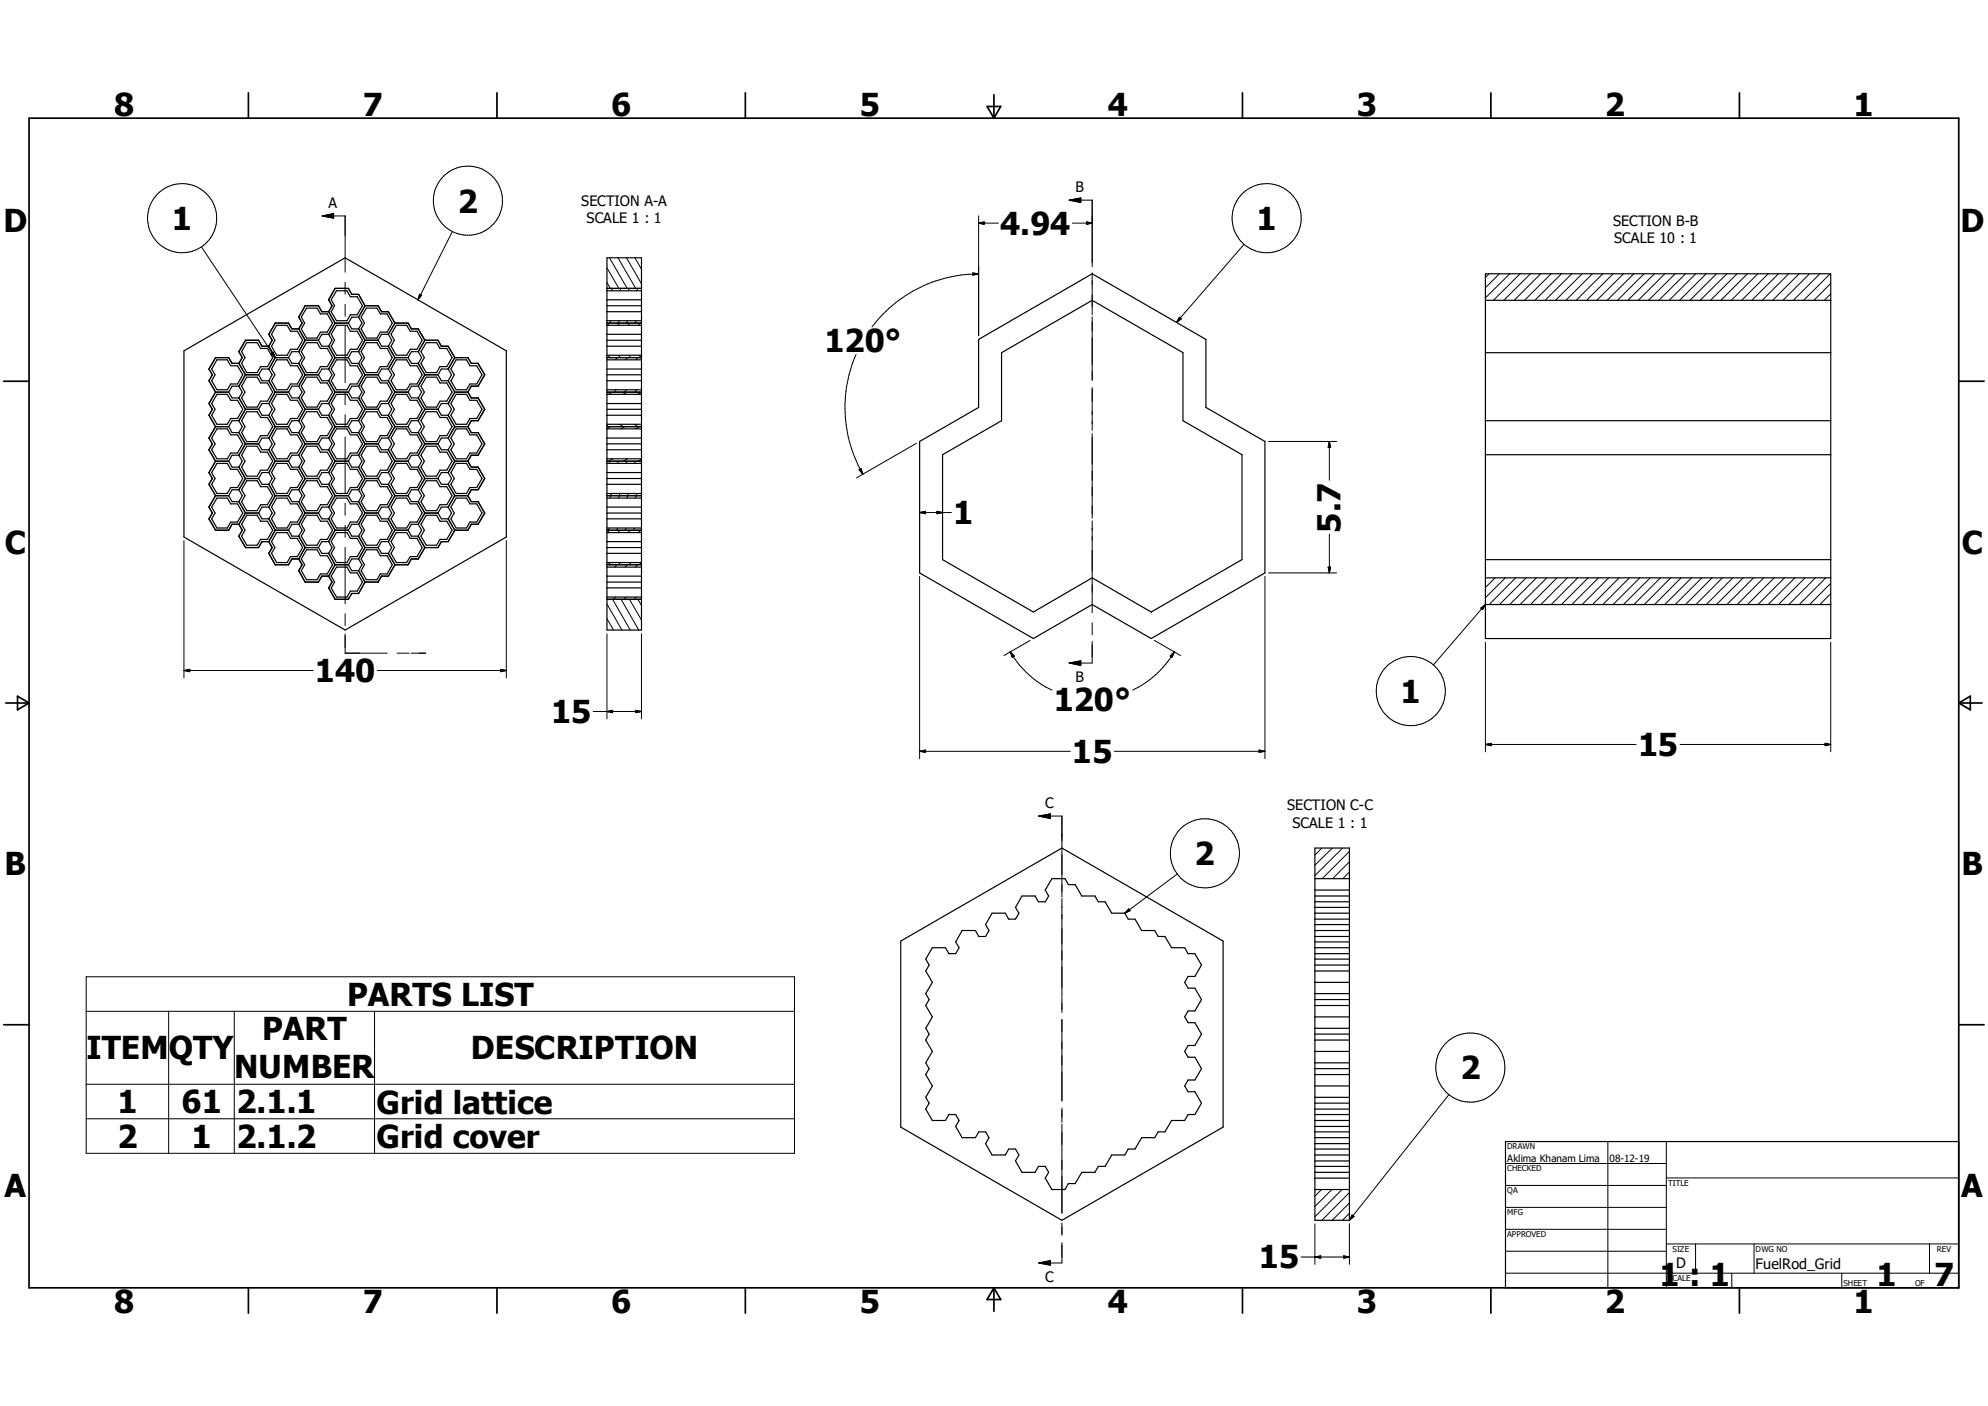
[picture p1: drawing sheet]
<svg xmlns="http://www.w3.org/2000/svg" width="297mm" height="210mm" viewBox="0 0 297 210" stroke-linecap="round" stroke-linejoin="round" font-family="sans-serif">
<g fill="none" stroke="#000" stroke-width=".15">
<path d="M30.1 36.9l11 16.5M48.1 32.3h3.5v8.4M48.1 32.3l1.7-.4v.7zM67.6 34.6l-5.2 10.2M91.1 38.5l2.6 4.6M92.3 38.5l2.7 4.6M93.6 38.5l2.2 3.9M94.8 38.5l1 1.7M146.2 32.2v17.9M146.2 33.3h3M146.2 33.3l.8-.2v.4zM159.7 29.9h3.5v10"/>
<path d="M159.7 29.9l1.8-.3v.7zM160.2 33.3h3M162.3 33.1l.9 .2-.9 .2zM185.9 36.5l-10.1 11.7M40.5 52.8l.3-.2 .3 .8zM51.6 42.2v1.7M51.6 45.5v1.7M51.6 48.7v8.5M51.6 58.7v1.8M62.7 43.9l.3 .2-.6 .7zM90.7 48.3l.3 .3M90.7 42.2l.5 .9"/>
<path d="M90.7 40l1.8 3.1M90.7 53.4h.1M90.8 58.6l.6 .3M90.8 53.1l.4 .3M91.3 47.9l-.2 .4M91.5 43.1l-.2 .3M92.1 58.2l-.4 .4M92.2 48.3l.3 .3M92.3 53.4l-.4 .3M92.4 53.1l.3 .3M92.5 47.9l-.2 .4M92.8 43.1l-.2 .3"/>
<path d="M92.9 58.6l.7 .3M93.6 58.2l-.3 .4M93.7 48.3l.4 .3M93.8 53.4l-.4 .3M93.8 47.9l-.2 .4M93.9 53.1l.4 .3M94 43.1l-.1 .3M95 47.9l-.2 .4M95.1 58.6l.6 .3M95.1 58.2l-.3 .4M95.3 48.3l.3 .3M95.3 43.1l-.2 .3"/>
<path d="M95.3 53.4l-.3 .3M95.5 53.1l.3 .3M127.9 53a20 20 0 0 0 1 17.8M145.3 40.8l.9 .1-.9 .2zM146.2 40.9a20.1 20.1 0 0 0-15.9 7.9M163.2 40.7v6.3M163.2 47.3v9.5M163.2 57.9v6.4M176.2 47.4l.3 .2-.7 .6zM222.5 40.9l-.6 .5M224 40.9l-2.1 2.1M225.6 40.9l-3.7 3.6"/>
<path d="M227.1 40.9l-4 4M228.7 40.9l-4 4M230.2 40.9l-4 4M231.7 40.9l-3.9 4M233.3 40.9l-4 4M234.8 40.9l-4 4M236.4 40.9l-4 4M237.9 40.9l-4 4M239.5 40.9l-4 4M241 40.9l-4 4M242.6 40.9l-4 4M244.1 40.9l-4 4"/>
<path d="M245.6 40.9l-3.9 4M247.2 40.9l-4 4M248.7 40.9l-3.9 4M250.3 40.9l-4 4M251.8 40.9l-4 4M253.3 40.9l-3.9 4M254.9 40.9l-4 4M256.4 40.9l-3.9 4M258 40.9l-4 4M259.5 40.9l-3.9 4M261.1 40.9l-4 4M262.6 40.9l-3.9 4"/>
<path d="M264.2 40.9l-4 4M265.7 40.9l-4 4M267.2 40.9l-3.9 4M268.8 40.9l-4 4M270.3 40.9l-3.9 4M271.9 40.9l-4 4M273.4 40.9l-3.9 4M273.5 43.9l-1 1M273.5 42.3l-2.5 2.6M51.6 62v1.8M51.6 65.3v8.4M51.6 75.2v1.8"/>
<path d="M51.6 78.5v1.8M90.7 63.6l.3 .1M90.7 79.2l.3 .4M91 78.9l-.1 .3M91.2 63.7l-.5 .3M91.2 73.7l.2 .3M91.3 74l-.2 .4M91.6 68.5l-.6 .4 .2 .3M92.2 68.9l.2 .3M92.3 79.2l.3 .4M92.3 78.9l-.2 .3M92.5 73.7l.2 .3"/>
<path d="M92.6 74l-.2 .4M92.6 63.4l.5 .3M93.3 63.7l-.5 .4M93.5 68.9l.2 .3M93.6 78.9l-.2 .3M93.7 73.7l.2 .3M93.8 68.5l-.7 .4M93.8 79.2l.3 .4M93.8 74l-.2 .4M94.7 68.9l.2 .3M94.7 63.4l.6 .3M94.8 78.9l-.2 .3"/>
<path d="M95 73.7l.2 .3M95.1 74l-.2 .4M95.3 79.2l.4 .4M95.5 63.7l-.6 .4M95.8 68.6l-.5 .3M128.3 70.2l.4-.2 .2 .8zM136.9 66.2l-8.9 5.2M137.4 76.6l.9-.2v.3zM137.4 76.6h4.7M140 76.4l.8 .2-.8 .1zM163.2 64.8v12.6M163.2 77.8v13.7"/>
<path d="M189.5 65.9h10.2M198.6 65.9v5.8M198.6 79.8v5.8M198.6 65.9l.2 .9h-.4zM27.5 80.8v20.4M51.6 81.8v8.4M51.6 91.7v1.8M51.6 94.7v2.9h6.2M59.3 97.6h1.8M61.4 97.6h2.2M74.8 100l.8 .2-.8 .1zM75.6 80.8v20.4"/>
<path d="M90.7 92.4l.9 1.7M90.7 90.2l2.2 3.9M90.7 94.7v12.7M90.9 84l.3 .4M91.5 89.5l2.7 4.6M92 89.2l-.4 .3M92.2 84.4l-.4 .3M92.4 84l.4 .4M92.8 89.5l2.6 4.6M93.6 89.2l-.4 .3M93.7 84.4l-.3 .3M94 84l.3 .4"/>
<path d="M94 89.5l1.8 3.1M95.1 89.2l-.4 .3M95.3 84.4l-.4 .3M95.3 89.5l.5 .9M95.5 84l.3 .3M95.8 94.7v12.7M137.4 86.1v27.2M150.9 97.4a14.3 14.3 0 0 0 6.3 5.7M150.9 97.4l.6 .6-.3 .2zM153.9 95.7l-3.9 2.2M159.7 99l1.8-.3v.7zM163.2 93v1.8"/>
<path d="M163.2 95.8v3.2h-3.5M172.5 95.7l3.9 2.2M175.4 97.4a14.3 14.3 0 0 1-6.2 5.7M175.4 97.4l-.3 .8-.3-.2zM189 86.1v27.2M189.5 85.6h10.2M198.4 84.7h.4l-.2 .9zM221.2 90.8l.7-.5-.4 .8zM221.9 95.9v16.4M221.9 90.3l-7.7 9M223.4 86.3l-1.5 1.5M224.9 86.3l-3 3"/>
<path d="M226.4 86.3l-3.9 4M228 86.3l-4 4M229.5 86.3l-3.9 4M231.1 86.3l-4 4M232.6 86.3l-3.9 4M234.2 86.3l-4 4M235.7 86.3l-3.9 4M237.3 86.3l-4 4M238.8 86.3l-4 4M240.3 86.3l-3.9 4M241.9 86.3l-4 4M243.4 86.3l-3.9 4"/>
<path d="M245 86.3l-4 4M246.5 86.3l-3.9 4M248.1 86.3l-4 4M249.6 86.3l-4 4M251.2 86.3l-4 4M252.7 86.3l-4 4M254.3 86.3l-4 4M255.8 86.3l-4 4M257.3 86.3l-3.9 4M258.9 86.3l-4 4M260.4 86.3l-4 4M262 86.3l-4 4"/>
<path d="M263.5 86.3l-4 4M265.1 86.3l-4 4M266.6 86.3l-4 4M268.2 86.3l-4 4M269.7 86.3l-4 4M271.2 86.3l-3.9 4M272.8 86.3l-4 4M273.5 90.2l-.1 .1M273.5 88.7l-1.6 1.6M273.5 87.1l-3.1 3.2M273.5 95.9v16.4M27.5 100.2h19.3"/>
<path d="M27.5 100.2l.8-.2v.3zM56.4 100.2h19.2M88.6 106.3h7.2M90.7 106.3l.8-.2v.4zM95 106.1l.8 .2-.8 .2zM137.4 112.2h22.5M137.4 112.2l.9-.2v.4zM166.5 112.2h22.5M188.1 112l.9 .2-.9 .2zM221.9 111.2h22.5M221.9 111.2l.9-.2v.4zM251 111.2h22.5"/>
<path d="M272.7 111l.8 .2-.8 .2zM155.2 121.9h3.5v12.1M155.2 121.9l1.7-.3v.7zM158.7 134.2v14.6M168.6 135.8l.2 .2-.7 .4zM175.9 130.5l-7.8 5.9M197.5 126.7l-1.1 1M199 126.7l-2.6 2.5M200.6 126.7l-4.2 4.1M201.6 130.3l-1 .9M201.6 128.7l-2.5 2.5M201.6 127.2l-4.1 4"/>
<path d="M12.9 145.9h105.8v26.4h-105.8zM12.9 151.1h105.8M25.2 151.1v21.2M35 151.1v21.2M56 151.1v21.2M158.7 149v2.2M158.7 152.3v12.2M12.9 162h105.8M12.9 167.1h105.8M158.7 165.5v2.1M158.7 167.9v4.4M158.7 172.4v8.8"/>
<path d="M197.4 177.7l-1 1M199 177.7l-2.6 2.5M200.5 177.7l-4.1 4M201.6 179.7l-2.6 2.6M201.6 178.1l-4.1 4.2M216.5 163.5l-14.9 18.8M224.9 173.8h24.1M224.9 177.1h24.1M240.2 170.5v21.9M249 176h43.6M249 170.5v21.9M155.2 188.7l1.7-.4v.7z"/>
<path d="M158.7 182.7v1.8M158.7 185.6v3.1h-3.5M194.4 187.8h7.2M196.4 187.8l.9-.2v.3zM196.4 182.8v6.1M200.7 187.6l.9 .2-.9 .1zM201.6 181.2l-1 1.1M201.6 182.8v6.1M202 181.5l.3 .2-.7 .6zM224.9 180.3h24.1M224.9 183.6h24.1M224.9 186.9h24.1"/>
<path d="M224.9 190.2h67.7M249 185.8h43.6M253.3 185.8v4.4M258.7 190.2v2.2M262.1 185.8v4.4M275.2 190.2v2.2M288.3 185.8v4.4"/>
<circle cx="27.2" cy="32.6" r="5.2"/>
<circle cx="69.9" cy="30" r="5.2"/>
<circle cx="189.2" cy="32.6" r="5.2"/>
<circle cx="210.8" cy="103.2" r="5.2"/>
<circle cx="180" cy="127.5" r="5.2"/>
<circle cx="219.7" cy="159.5" r="5.2"/>
</g>
<g fill="none" stroke="#000" stroke-width=".18">
<path d="M90.7 38.5h5.1v55.6h-5.1zM27.5 52.4l24.1-13.9 24 13.9v27.8l-24 13.9-24.1-13.9zM32.2 58.6h2M32.2 58.6l-1 1.7 .5 .8-.5 .9 1 1.7M32.4 58.9h1.6l.5 .9h1l.8 1.3-.8 1.4h-1l-.5 .9h-1.6l-.8-1.4 .5-.9-.5-.8zM32.4 53.7h1.6l.5 .9h1l.8 1.4-.8 1.4h-1l-.5 .8h-1.6l-.8-1.3 .5-.9-.5-.9zM34.2 58.6l.5 .8h1M35.7 59.4l1 1.7M35.7 54.3l1 1.7M35.7 54.3h-1l-.5-.9h-2l-1 1.7 .5 .9-.5 .9 1 1.7M35.7 57.7h-1l-.5 .9M35.7 57.7l.5 .9-.5 .8"/>
<path d="M36.7 56l-1 1.7M36.7 56h1.9M36.9 56.3h1.5l.5 .9h1.1l.7 1.4-.7 1.3h-1.1l-.5 .9h-1.5l-.8-1.4 .5-.8-.5-.9zM36.9 51.2h1.5l.5 .8h1.1l.7 1.4-.7 1.4h-1.1l-.5 .9h-1.5l-.8-1.4 .5-.9-.5-.9zM38.6 56l.5 .9h1.1M40.2 56.9l.9 1.7M40.2 51.7l.9 1.7M40.2 51.7h-1.1l-.5-.9h-1.9l-1 1.7 .5 .9-.5 .9M40.2 55.1h-1.1l-.5 .9M40.2 55.1l.5 .9-.5 .9M41.1 58.6h2M41.1 53.4h2"/>
<path d="M41.1 58.6l-.9 1.7M41.1 53.4l-.9 1.7M41.3 58.9h1.6l.5 .9h1l.8 1.3-.8 1.4h-1l-.5 .9h-1.6l-.7-1.4 .5-.9-.5-.8zM41.3 53.7h1.6l.5 .9h1l.8 1.4-.8 1.4h-1l-.5 .8h-1.6l-.7-1.3 .5-.9-.5-.9zM41.3 48.6h1.6l.5 .9h1l.8 1.3-.8 1.4h-1l-.5 .9h-1.6l-.7-1.4 .5-.9-.5-.9zM43.1 58.6l.5 .8h1M43.1 53.4l.5 .9h1M44.6 57.7h-1l-.5 .9M44.6 59.4l1 1.7M44.6 54.3l1 1.7M44.6 49.1l1 1.7M44.6 49.1h-1l-.5-.8h-2l-.9 1.6 .5 .9-.5 .9"/>
<path d="M44.6 52.5h-1l-.5 .9M44.6 57.7l.5 .9-.5 .8M44.6 52.5l.5 .9-.5 .9M45.6 56h2M45.6 50.8h2M45.6 56l-1 1.7M45.6 50.8l-1 1.7M45.8 56.3h1.6l.5 .9h1l.8 1.4-.8 1.3h-1l-.5 .9h-1.6l-.8-1.4 .5-.8-.5-.9zM45.8 51.2h1.6l.5 .8h1l.8 1.4-.8 1.4h-1l-.5 .9h-1.6l-.8-1.4 .5-.9-.5-.9zM45.8 46h1.6l.5 .9h1l.8 1.4-.8 1.3h-1l-.5 .9h-1.6l-.8-1.4 .5-.8-.5-.9zM47.6 56l.5 .9h1M47.6 50.8l.5 .9h1"/>
<path d="M49.1 55.1h-1l-.5 .9M49.1 56.9l1 1.7M49.1 51.7l1 1.7M49.1 46.6l1 1.7M49.1 46.6h-1l-.5-.9h-2l-1 1.7 .5 .9-.5 .8M49.1 49.9h-1l-.5 .9M49.1 55.1l.5 .9-.5 .9M49.1 49.9l.5 .9-.5 .9M50.1 58.6h1.9M50.1 53.4h1.9M50.1 48.3h1.9M50.1 58.6l-1 1.7"/>
<path d="M50.1 53.4l-1 1.7M50.1 48.3l-1 1.6M50.3 58.9h1.5l.6 .9h1l.8 1.3-.8 1.4h-1l-.6 .9h-1.5l-.8-1.4 .5-.9-.5-.8zM50.3 53.7h1.5l.6 .9h1l.8 1.4-.8 1.4h-1l-.6 .8h-1.5l-.8-1.3 .5-.9-.5-.9zM50.3 48.6h1.5l.6 .9h1l.8 1.3-.8 1.4h-1l-.6 .9h-1.5l-.8-1.4 .5-.9-.5-.9zM50.3 43.4h1.5l.6 .9h1l.8 1.4-.8 1.3h-1l-.6 .9h-1.5l-.8-1.3 .5-.9-.5-.9zM52 58.6l.6 .8h1M52 53.4l.6 .9h1M52 48.3l.6 .8h1M53.6 57.7h-1l-.6 .9M53.6 52.5h-1l-.6 .9M53.6 59.4l.9 1.7"/>
<path d="M53.6 54.3l.9 1.7M53.6 49.1l.9 1.7M53.6 47.4h-1l-.6 .9M53.6 57.7l.5 .9-.5 .8M53.6 52.5l.5 .9-.5 .9M53.6 47.4l.5 .9-.5 .8M54.5 56h2M54.5 50.8h2M54.5 45.7h2l.5 .9h1l1 1.7M54.5 56l-.9 1.7M54.5 50.8l-.9 1.7M54.5 45.7l-.9 1.7"/>
<path d="M54.5 45.7l-.9-1.7h-1l-.6-.9h-1.9l-1 1.7 .5 .9-.5 .9M54.7 56.3h1.6l.5 .9h1l.8 1.4-.8 1.3h-1l-.5 .9h-1.6l-.7-1.4 .5-.8-.5-.9zM54.7 51.2h1.6l.5 .8h1l.8 1.4-.8 1.4h-1l-.5 .9h-1.6l-.7-1.4 .5-.9-.5-.9zM54.7 46h1.6l.5 .9h1l.8 1.4-.8 1.3h-1l-.5 .9h-1.6l-.7-1.4 .5-.8-.5-.9zM56.5 56l.5 .9h1M56.5 50.8l.5 .9h1M58 55.1h-1l-.5 .9M58 49.9h-1l-.5 .9M58 56.9l1 1.7M58 51.7l1 1.7M58 55.1l.5 .9-.5 .9M58 49.9l.5 .9-.5 .9"/>
<path d="M59 58.6h2M59 53.4h2M59 48.3h2l.5 .8h1l1 1.7M59 58.6l-1 1.7M59 53.4l-1 1.7M59 48.3l-1 1.6M59.2 58.9h1.6l.5 .9h1l.8 1.3-.8 1.4h-1l-.5 .9h-1.6l-.8-1.4 .5-.9-.5-.8zM59.2 53.7h1.6l.5 .9h1l.8 1.4-.8 1.4h-1l-.5 .8h-1.6l-.8-1.3 .5-.9-.5-.9zM59.2 48.6h1.6l.5 .9h1l.8 1.3-.8 1.4h-1l-.5 .9h-1.6l-.8-1.4 .5-.9-.5-.9zM61 58.6l.5 .8h1M61 53.4l.5 .9h1M62.5 57.7h-1l-.5 .9"/>
<path d="M62.5 52.5h-1l-.5 .9M62.5 59.4l1 1.7M62.5 54.3l1 1.7M62.5 57.7l.5 .9-.5 .8M62.5 52.5l.5 .9-.5 .9M63.5 56h1.9M63.5 50.8h1.9l.5 .9h1.1l.9 1.7M63.5 56l-1 1.7M63.5 50.8l-1 1.7M63.7 56.3h1.5l.5 .9h1.1l.7 1.4-.7 1.3h-1.1l-.5 .9h-1.5l-.8-1.4 .5-.8-.5-.9zM63.7 51.2h1.5l.5 .8h1.1l.7 1.4-.7 1.4h-1.1l-.5 .9h-1.5l-.8-1.4 .5-.9-.5-.9zM65.4 56l.5 .9h1.1"/>
<path d="M67 55.1h-1.1l-.5 .9M67 56.9l.9 1.7M67 55.1l.5 .9-.5 .9M67.9 58.6h2M67.9 53.4h2l.5 .9h1l1 1.7-1 1.7h-1l-.5 .9M67.9 58.6l-.9 1.7M67.9 53.4l-.9 1.7M68.1 58.9h1.6l.5 .9h1l.8 1.3-.8 1.4h-1l-.5 .9h-1.6l-.7-1.4 .5-.9-.5-.8zM68.1 53.7h1.6l.5 .9h1l.8 1.4-.8 1.4h-1l-.5 .8h-1.6l-.7-1.3 .5-.9-.5-.9zM69.9 58.6l.5 .8h1l1 1.7-1 1.7h-1l-.5 .9M90.7 58.9h5.1M90.7 58.6h5.1"/>
<path d="M90.7 58.2h5.1M90.7 53.7h5.1M90.7 53.4h5.1M90.7 56.9h5.1M90.7 56h5.1M90.7 51.7h5.1M90.7 50.8h5.1M90.7 55.1h5.1M90.7 53.1h5.1M90.7 48.6h5.1M90.7 48.3h5.1M90.7 46.6h5.1"/>
<path d="M90.7 45.7h5.1M90.7 49.9h5.1M90.7 47.9h5.1M90.7 43.4h5.1M90.7 43.1h5.1M90.7 44.8h5.1M146.2 50.7l17-9.8 17 9.8v10.2l8.8 5v19.7l-17 9.8-8.8-5.1-8.8 5.1-17-9.8v-19.7l8.8-5zM149.6 52.7l13.6-7.8 13.5 7.8v10.1l8.9 5.1v15.7l-13.6 7.8-8.8-5.1-8.8 5.1-13.6-7.8v-15.7l8.8-5.1zM221.9 40.9h51.6v54.5h-51.6zM221.9 44.9h51.6M221.9 52.7h51.6M32.2 74h2"/>
<path d="M32.2 74l-1 1.7 .5 .9-.5 .9 1 1.7h2l.5-.9h1M32.2 68.9h2M32.2 68.9l-1 1.7 .5 .9-.5 .8 1 1.7M32.2 63.7h2M32.2 63.7l-1 1.7 .5 .9-.5 .9 1 1.7M32.4 74.4h1.6l.5 .9h1l.8 1.3-.8 1.4h-1l-.5 .9h-1.6l-.8-1.4 .5-.9-.5-.9zM32.4 69.2h1.6l.5 .9h1l.8 1.4-.8 1.3h-1l-.5 .9h-1.6l-.8-1.4 .5-.8-.5-.9zM32.4 64.1h1.6l.5 .8h1l.8 1.4-.8 1.4h-1l-.5 .8h-1.6l-.8-1.3 .5-.9-.5-.9zM34.2 74l.5 .9h1M34.2 68.9l.5 .9h1M34.2 63.7l.5 .9h1M35.7 74.9l1 1.7"/>
<path d="M35.7 69.8l1 1.7M35.7 73.2h-1l-.5 .8M35.7 64.6l1 1.7M35.7 68h-1l-.5 .9M35.7 62.8h-1l-.5 .9M35.7 78.3l.5 .9-.5 .9 1 1.7h1.9l.5-.9h1.1M35.7 73.2l.5 .8-.5 .9M35.7 68l.5 .9-.5 .9M35.7 62.8l.5 .9-.5 .9M36.7 76.6l-1 1.7M36.7 71.5l-1 1.7M36.7 66.3l-1 1.7"/>
<path d="M36.7 61.1l-1 1.7M36.7 76.6h1.9M36.7 71.5h1.9M36.7 66.3h1.9M36.7 61.1h1.9M36.9 77h1.5l.5 .9h1.1l.7 1.3-.7 1.4h-1.1l-.5 .8h-1.5l-.8-1.3 .5-.9-.5-.9zM36.9 71.8h1.5l.5 .9h1.1l.7 1.3-.7 1.4h-1.1l-.5 .9h-1.5l-.8-1.4 .5-.9-.5-.8zM36.9 66.7h1.5l.5 .8h1.1l.7 1.4-.7 1.3h-1.1l-.5 .9h-1.5l-.8-1.3 .5-.9-.5-.9zM36.9 61.5h1.5l.5 .9h1.1l.7 1.3-.7 1.4h-1.1l-.5 .9h-1.5l-.8-1.4 .5-.9-.5-.9zM38.6 76.6l.5 .9h1.1M38.6 71.5l.5 .8h1.1M38.6 66.3l.5 .9h1.1"/>
<path d="M38.6 61.1l.5 .9h1.1M40.2 77.5l.9 1.7M40.2 72.3l.9 1.7M40.2 75.7h-1.1l-.5 .9M40.2 67.2l.9 1.7M40.2 70.6h-1.1l-.5 .9M40.2 62l.9 1.7M40.2 65.4h-1.1l-.5 .9M40.2 60.3h-1.1l-.5 .8M40.2 75.7l.5 .9-.5 .9M40.2 70.6l.5 .9-.5 .8M40.2 65.4l.5 .9-.5 .9"/>
<path d="M40.2 60.3l.5 .8-.5 .9M41.1 74h2M41.1 79.2h2M41.1 68.9h2M41.1 63.7h2M41.1 79.2l-.9 1.7M41.1 74l-.9 1.7M41.1 68.9l-.9 1.7M41.1 63.7l-.9 1.7M41.3 74.4h1.6l.5 .9h1l.8 1.3-.8 1.4h-1l-.5 .9h-1.6l-.7-1.4 .5-.9-.5-.9zM41.3 69.2h1.6l.5 .9h1l.8 1.4-.8 1.3h-1l-.5 .9h-1.6l-.7-1.4 .5-.8-.5-.9zM41.3 64.1h1.6l.5 .8h1l.8 1.4-.8 1.4h-1l-.5 .8h-1.6l-.7-1.3 .5-.9-.5-.9z"/>
<path d="M41.3 79.6h1.6l.5 .8h1l.8 1.4-.8 1.3h-1l-.5 .9h-1.6l-.7-1.3 .5-.9-.5-.9zM43.1 74l.5 .9h1M43.1 68.9l.5 .9h1M43.1 63.7l.5 .9h1M43.1 79.2l.5 .9h1M44.6 78.3h-1l-.5 .9M44.6 73.2h-1l-.5 .8M44.6 68h-1l-.5 .9M44.6 62.8h-1l-.5 .9M44.6 74.9l1 1.7M44.6 69.8l1 1.7M44.6 64.6l1 1.7"/>
<path d="M44.6 78.3l.5 .9-.5 .9M44.6 73.2l.5 .8-.5 .9M44.6 68l.5 .9-.5 .9M44.6 62.8l.5 .9-.5 .9M45.6 76.6h2M45.6 71.5h2M45.6 66.3h2M45.6 61.1h2M45.6 76.6l-1 1.7M45.6 71.5l-1 1.7M45.6 66.3l-1 1.7M45.6 61.1l-1 1.7"/>
<path d="M45.8 77h1.6l.5 .9h1l.8 1.3-.8 1.4h-1l-.5 .8h-1.6l-.8-1.3 .5-.9-.5-.9zM45.8 71.8h1.6l.5 .9h1l.8 1.3-.8 1.4h-1l-.5 .9h-1.6l-.8-1.4 .5-.9-.5-.8zM45.8 66.7h1.6l.5 .8h1l.8 1.4-.8 1.3h-1l-.5 .9h-1.6l-.8-1.3 .5-.9-.5-.9zM45.8 61.5h1.6l.5 .9h1l.8 1.3-.8 1.4h-1l-.5 .9h-1.6l-.8-1.4 .5-.9-.5-.9zM47.6 76.6l.5 .9h1M47.6 71.5l.5 .8h1M47.6 66.3l.5 .9h1M47.6 61.1l.5 .9h1M49.1 75.7h-1l-.5 .9M49.1 70.6h-1l-.5 .9M49.1 65.4h-1l-.5 .9M49.1 60.3h-1l-.5 .8"/>
<path d="M49.1 77.5l1 1.7M49.1 72.3l1 1.7M49.1 67.2l1 1.7M49.1 62l1 1.7M49.1 75.7l.5 .9-.5 .9M49.1 70.6l.5 .9-.5 .8M49.1 65.4l.5 .9-.5 .9M49.1 60.3l.5 .8-.5 .9M50.1 74h1.9M50.1 79.2h1.9M50.1 68.9h1.9M50.1 63.7h1.9"/>
<path d="M50.1 79.2l-1 1.7M50.1 74l-1 1.7M50.1 68.9l-1 1.7M50.1 63.7l-1 1.7M50.3 74.4h1.5l.6 .9h1l.8 1.3-.8 1.4h-1l-.6 .9h-1.5l-.8-1.4 .5-.9-.5-.9zM50.3 69.2h1.5l.6 .9h1l.8 1.4-.8 1.3h-1l-.6 .9h-1.5l-.8-1.4 .5-.8-.5-.9zM50.3 64.1h1.5l.6 .8h1l.8 1.4-.8 1.4h-1l-.6 .8h-1.5l-.8-1.3 .5-.9-.5-.9zM50.3 79.6h1.5l.6 .8h1l.8 1.4-.8 1.3h-1l-.6 .9h-1.5l-.8-1.3 .5-.9-.5-.9zM52 74l.6 .9h1M52 68.9l.6 .9h1M52 63.7l.6 .9h1M52 79.2l.6 .9h1"/>
<path d="M53.6 78.3h-1l-.6 .9M53.6 73.2h-1l-.6 .8M53.6 68h-1l-.6 .9M53.6 62.8h-1l-.6 .9M53.6 74.9l.9 1.7M53.6 69.8l.9 1.7M53.6 64.6l.9 1.7M53.6 78.3l.5 .9-.5 .9M53.6 73.2l.5 .8-.5 .9M53.6 68l.5 .9-.5 .9M53.6 62.8l.5 .9-.5 .9M54.5 76.6h2"/>
<path d="M54.5 71.5h2M54.5 66.3h2M54.5 61.1h2M54.5 76.6l-.9 1.7M54.5 71.5l-.9 1.7M54.5 66.3l-.9 1.7M54.5 61.1l-.9 1.7M54.7 77h1.6l.5 .9h1l.8 1.3-.8 1.4h-1l-.5 .8h-1.6l-.7-1.3 .5-.9-.5-.9zM54.7 71.8h1.6l.5 .9h1l.8 1.3-.8 1.4h-1l-.5 .9h-1.6l-.7-1.4 .5-.9-.5-.8zM54.7 66.7h1.6l.5 .8h1l.8 1.4-.8 1.3h-1l-.5 .9h-1.6l-.7-1.3 .5-.9-.5-.9zM54.7 61.5h1.6l.5 .9h1l.8 1.3-.8 1.4h-1l-.5 .9h-1.6l-.7-1.4 .5-.9-.5-.9zM56.5 76.6l.5 .9h1"/>
<path d="M56.5 71.5l.5 .8h1M56.5 66.3l.5 .9h1M56.5 61.1l.5 .9h1M58 75.7h-1l-.5 .9M58 70.6h-1l-.5 .9M58 65.4h-1l-.5 .9M58 60.3h-1l-.5 .8M58 77.5l1 1.7M58 72.3l1 1.7M58 67.2l1 1.7M58 75.7l.5 .9-.5 .9M58 62l1 1.7"/>
<path d="M58 70.6l.5 .9-.5 .8M58 65.4l.5 .9-.5 .9M58 60.3l.5 .8-.5 .9M59 74h2M59 79.2h2M59 68.9h2M59 63.7h2M59 79.2l-1 1.7M59 74l-1 1.7M59 68.9l-1 1.7M59 63.7l-1 1.7M59.2 74.4h1.6l.5 .9h1l.8 1.3-.8 1.4h-1l-.5 .9h-1.6l-.8-1.4 .5-.9-.5-.9z"/>
<path d="M59.2 69.2h1.6l.5 .9h1l.8 1.4-.8 1.3h-1l-.5 .9h-1.6l-.8-1.4 .5-.8-.5-.9zM59.2 64.1h1.6l.5 .8h1l.8 1.4-.8 1.4h-1l-.5 .8h-1.6l-.8-1.3 .5-.9-.5-.9zM59.2 79.6h1.6l.5 .8h1l.8 1.4-.8 1.3h-1l-.5 .9h-1.6l-.8-1.3 .5-.9-.5-.9zM61 74l.5 .9h1M61 68.9l.5 .9h1M61 63.7l.5 .9h1M61 79.2l.5 .9h1M62.5 78.3h-1l-.5 .9M62.5 73.2h-1l-.5 .8M62.5 68h-1l-.5 .9M62.5 62.8h-1l-.5 .9M62.5 74.9l1 1.7"/>
<path d="M62.5 69.8l1 1.7M62.5 64.6l1 1.7M62.5 78.3l.5 .9-.5 .9M62.5 73.2l.5 .8-.5 .9M62.5 68l.5 .9-.5 .9M62.5 62.8l.5 .9-.5 .9M63.5 76.6h1.9M63.5 71.5h1.9M63.5 66.3h1.9M63.5 61.1h1.9M63.5 76.6l-1 1.7M63.5 71.5l-1 1.7"/>
<path d="M63.5 66.3l-1 1.7M63.5 61.1l-1 1.7M63.7 77h1.5l.5 .9h1.1l.7 1.3-.7 1.4h-1.1l-.5 .8h-1.5l-.8-1.3 .5-.9-.5-.9zM63.7 71.8h1.5l.5 .9h1.1l.7 1.3-.7 1.4h-1.1l-.5 .9h-1.5l-.8-1.4 .5-.9-.5-.8zM63.7 66.7h1.5l.5 .8h1.1l.7 1.4-.7 1.3h-1.1l-.5 .9h-1.5l-.8-1.3 .5-.9-.5-.9zM63.7 61.5h1.5l.5 .9h1.1l.7 1.3-.7 1.4h-1.1l-.5 .9h-1.5l-.8-1.4 .5-.9-.5-.9zM65.4 76.6l.5 .9h1.1M65.4 71.5l.5 .8h1.1M65.4 66.3l.5 .9h1.1M65.4 61.1l.5 .9h1.1M67 75.7h-1.1l-.5 .9M67 70.6h-1.1l-.5 .9"/>
<path d="M67 65.4h-1.1l-.5 .9M67 60.3h-1.1l-.5 .8M67 62l.9 1.7M67 77.5l.9 1.7M67 72.3l.9 1.7M67 67.2l.9 1.7M67 75.7l.5 .9-.5 .9M67 70.6l.5 .9-.5 .8M67 65.4l.5 .9-.5 .9M67 60.3l.5 .8-.5 .9M67.9 74h2M67.9 68.9h2"/>
<path d="M67.9 63.7h2M67.9 79.2l-.9 1.7h-1.1l-.5 .9h-1.9M67.9 74l-.9 1.7M67.9 68.9l-.9 1.7M67.9 63.7l-.9 1.7M68.1 74.4h1.6l.5 .9h1l.8 1.3-.8 1.4h-1l-.5 .9h-1.6l-.7-1.4 .5-.9-.5-.9zM68.1 69.2h1.6l.5 .9h1l.8 1.4-.8 1.3h-1l-.5 .9h-1.6l-.7-1.4 .5-.8-.5-.9zM68.1 64.1h1.6l.5 .8h1l.8 1.4-.8 1.4h-1l-.5 .8h-1.6l-.7-1.3 .5-.9-.5-.9zM69.9 74l.5 .9h1l1 1.7-1 1.7h-1l-.5 .9h-2M69.9 68.9l.5 .9h1l1 1.7-1 1.7h-1l-.5 .8M69.9 63.7l.5 .9h1l1 1.7-1 1.7h-1l-.5 .9M90.7 78.9h5.1"/>
<path d="M90.7 74.4h5.1M90.7 74h5.1M90.7 79.2h5.1M90.7 73.7h5.1M90.7 69.2h5.1M90.7 68.9h5.1M90.7 68.5h5.1M90.7 64.1h5.1M90.7 63.7h5.1M90.7 63.4h5.1M90.7 77.5h5.1M90.7 76.6h5.1"/>
<path d="M90.7 72.3h5.1M90.7 71.5h5.1M90.7 75.7h5.1M90.7 67.2h5.1M90.7 66.3h5.1M90.7 70.6h5.1M90.7 62h5.1M90.7 61.1h5.1M90.7 65.4h5.1M90.7 60.3h5.1M90.7 79.6h5.1M221.9 62.8h51.6"/>
<path d="M221.9 67.9h51.6M40.2 80.9l.5 .9-.5 .9 .9 1.7h2l.5-.9h1M44.6 80.1l1 1.7M44.6 83.5l.5 .9-.5 .8 1 1.7h2l.5-.8h1M45.6 81.8h2M45.6 81.8l-1 1.7M45.8 82.1h1.6l.5 .9h1l.8 1.4-.8 1.3h-1l-.5 .9h-1.6l-.8-1.4 .5-.8-.5-.9zM47.6 81.8l.5 .9h1M49.1 80.9h-1l-.5 .9M49.1 82.7l1 1.7M49.1 86.1l.5 .8-.5 .9 1 1.7h1.9l.6-.9h1l.9-1.7M49.1 80.9l.5 .9-.5 .9"/>
<path d="M50.1 84.4h1.9M50.1 84.4l-1 1.7M50.3 84.7h1.5l.6 .9h1l.8 1.3-.8 1.4h-1l-.6 .9h-1.5l-.8-1.4 .5-.9-.5-.8zM52 84.4l.6 .8h1M53.6 83.5h-1l-.6 .9M53.6 85.2l.9 1.7M53.6 80.1l.9 1.7M53.6 83.5l.5 .9-.5 .8M54.5 81.8h2M54.5 81.8l-.9 1.7M54.7 82.1h1.6l.5 .9h1l.8 1.4-.8 1.3h-1l-.5 .9h-1.6l-.7-1.4 .5-.8-.5-.9zM56.5 81.8l.5 .9h1"/>
<path d="M58 80.9h-1l-.5 .9M58 82.7l1 1.7M58 80.9l.5 .9-.5 .9M59 84.4l-1 1.7h-1l-.5 .8h-2M62.5 80.1l1 1.7M63.5 81.8l-1 1.7h-1l-.5 .9h-2M90.7 81.8h5.1M90.7 80.9h5.1M90.7 84h5.1M90.7 84.4h5.1M90.7 82.7h5.1M90.7 86.9h5.1"/>
<path d="M90.7 86.1h5.1M90.7 89.2h5.1M90.7 84.7h5.1M90.7 89.5h5.1M90.7 87.8h5.1M221.9 86.3h51.6M221.9 90.3h51.6M221.9 83.6h51.6M196.4 137.3h5.2M196.4 133.8h5.2M196.4 134.7h5.2M196.4 131.2h5.2"/>
<path d="M196.4 136.4h5.2M196.4 139h5.2M196.4 139.9h5.2M196.4 126.7h5.2v55.6h-5.2zM196.4 135.5h5.2M196.4 132.9h5.2M196.4 138.1h5.2M134.6 140.6l24.1-13.9 24 13.9v27.8l-24 13.9-24.1-13.9zM139.3 141.6h2l.5 .8h1l.5-.8-.5-.9 .9-1.7h2l.5 .9h1l.6-.9-.6-.9 1-1.7h2l.5 .9h1l.5-.9-.5-.9 1-1.7h1.9l.5 .9h1.1l.5-.9-.5-.9 1-1.7h1.9l.5 .9h1l1 1.7h2l.5 .9h1l1 1.7h2l.5 .9h1l1 1.7h1.9l.5 .9h1l1 1.7h2l.5 .8h1l1 1.8-1 1.7h-1l-.5 .8 .5 .9h1l1 1.7-1 1.7h-1l-.5 .9 .5 .9h1l1 1.7-1 1.7h-1l-.5 .9 .5 .8h1l1 1.7-1 1.7h-1l-.5 .9 .5 .9h1l1 1.7-1 1.7h-1l-.5 .9h-2l-1 1.7h-1l-.5 .8h-1.9l-1 1.7h-1l-.5 .9h-2l-1 1.7h-1l-.5 .9h-2l-1 1.7h-1l-.5 .9h-1.9l-1-1.7 .5-.9-.5-.9h-1.1l-.5 .9h-1.9l-1-1.7 .5-.9-.5-.9h-1l-.5 .9h-2l-1-1.7 .6-.9-.6-.8h-1l-.5 .8h-2l-.9-1.6 .5-.9-.5-.9h-1l-.5 .9h-2l-1-1.7 .5-.9-.5-.9 1-1.7-1-1.7 .5-.9-.5-.8 1-1.7-1-1.7 .5-.9-.5-.9 1-1.7-1-1.7 .5-.9-.5-.9 1-1.7-1-1.7 .5-.8-.5-.9zM196.4 141.6h5.2M196.4 142.4h5.2M196.4 159.6h5.2"/>
<path d="M196.4 158.8h5.2M196.4 157.1h5.2M196.4 155.4h5.2M196.4 154.5h5.2M196.4 153.6h5.2M196.4 151.9h5.2M196.4 150.2h5.2M196.4 149.3h5.2M196.4 148.4h5.2M196.4 146.7h5.2M196.4 145h5.2M196.4 144.2h5.2"/>
<path d="M196.4 143.3h5.2M196.4 140.7h5.2M196.4 166.5h5.2M196.4 167.4h5.2M196.4 169.1h5.2M196.4 169.9h5.2M196.4 171.6h5.2M196.4 172.5h5.2M196.4 174.2h5.2M196.4 175.1h5.2M196.4 177.7h5.2M196.4 176h5.2"/>
<path d="M196.4 173.4h5.2M196.4 170.8h5.2M196.4 168.3h5.2M196.4 165.7h5.2M196.4 164.8h5.2M196.4 163.9h5.2M196.4 162.2h5.2M196.4 160.5h5.2M224.9 170.5h67.7v21.9h-67.7z"/>
</g>
<g fill="none" stroke="#000" stroke-width=".25">
<path d="M4.3 17.7h288.3v174.7h-288.3zM37.1 13.9v3.8M74.2 13.9v3.8M111.4 13.9v3.8M147.5 15.9h2l-1 1.8zM148.5 14.1v3.6M185.6 13.9v3.8M222.7 13.9v3.8M259.9 13.9v3.8M.6 56.9h3.7M292.6 56.9h3.8M.9 105h3.4"/>
<path d="M2.6 104l1.7 1-1.7 1zM292.6 105h3.5M292.6 105l1.8-1v2zM.6 153.1h3.7M292.6 153.1h3.8M37.1 192.4v3.7M74.2 192.4v3.7M111.4 192.4v3.7M148.5 192.4v3.5M148.5 192.4l1 1.7h-2zM185.6 192.4v3.7M222.7 192.4v3.7"/>
<path d="M259.9 192.4v3.7"/>
</g>
<g fill="#000" stroke="#000" stroke-width=".15">
<path d="M48.1 32.3l1.7-.4v.7zM146.2 33.3l.8-.2v.4zM159.7 29.9l1.8-.3v.7zM162.3 33.1l.9 .2-.9 .2zM40.5 52.8l.3-.2 .3 .8zM62.7 43.9l.3 .2-.6 .7zM145.3 40.8l.9 .1-.9 .2zM176.2 47.4l.3 .2-.7 .6zM128.3 70.2l.4-.2 .2 .8zM137.4 76.6l.9-.2v.3zM140 76.4l.8 .2-.8 .1zM198.6 65.9l.2 .9h-.4z"/>
<path d="M27.5 100.2l.8-.2v.3zM150.9 97.4l.6 .6-.3 .2zM159.7 99l1.8-.3v.7zM175.4 97.4l-.3 .8-.3-.2zM198.4 84.7h.4l-.2 .9zM221.2 90.8l.7-.5-.4 .8zM74.8 100l.8 .2-.8 .1zM90.7 106.3l.8-.2v.4zM95 106.1l.8 .2-.8 .2zM137.4 112.2l.9-.2v.4zM188.1 112l.9 .2-.9 .2zM221.9 111.2l.9-.2v.4z"/>
<path d="M272.7 111l.8 .2-.8 .2zM155.2 121.9l1.7-.3v.7zM168.6 135.8l.2 .2-.7 .4zM155.2 188.7l1.7-.4v.7zM196.4 187.8l.9-.2v.3zM200.7 187.6l.9 .2-.9 .1zM202 181.5l.3 .2-.7 .6z"/>
</g>
<g font-size="4.7">
<text x="17.1" y="17.3">8</text>
<text x="54.2" y="17.3">7</text>
<text x="91.3" y="17.3">6</text>
<text x="128.4" y="17.3">5</text>
<text x="165.5" y="17.3">4</text>
<text x="202.7" y="17.3">3</text>
<text x="239.8" y="17.3">2</text>
<text x="276.9" y="17.3">1</text>
<text x=".5" y="34.7">D</text>
<text x="25.7" y="34.3">1</text>
<text x="68.4" y="31.8">2</text>
<text x="149.4" y="35.1">4.94</text>
<text x="187.7" y="34.3">1</text>
<text x="292.9" y="34.7">D</text>
<text x="123.2" y="52.6">120°</text>
<text x=".7" y="82.7">C</text>
<text x="142.4" y="78.3">1</text>
<text x="200.3" y="79.5" transform="rotate(-90 200.3 79.5)">5.7</text>
<text x="293.1" y="82.7">C</text>
<text x="47" y="101.9">140</text>
<text x="82.3" y="107.9">15</text>
<text x="157.4" y="106.2">120°</text>
<text x="209.3" y="104.9">1</text>
<text x="160.1" y="113.9">15</text>
<text x="244.7" y="112.9">15</text>
<text x=".7" y="130.7">B</text>
<text x="178.5" y="129.2">2</text>
<text x="293.1" y="130.7">B</text>
<text x="39.2" y="155.4">PART</text>
<text x="51.9" y="150.2">PARTS LIST</text>
<text x="12.9" y="158.2">ITEM</text>
<text x="25.2" y="158.2">QTY</text>
<text x="35" y="161">NUMBER</text>
<text x="70.4" y="158.2">DESCRIPTION</text>
<text x="218.2" y="161.2">2</text>
<text x="17.6" y="166.2">1</text>
<text x="27.1" y="166.3">61</text>
<text x="35.3" y="166.3">2.1.1</text>
<text x="56.3" y="166.3">Grid lattice</text>
<text x="17.6" y="171.4">2</text>
<text x="28.6" y="171.4">1</text>
<text x="35.3" y="171.4">2.1.2</text>
<text x="56.3" y="171.5">Grid cover</text>
<text x=".7" y="178.8">A</text>
<text x="293" y="178.8">A</text>
<text x="188.1" y="189.4">15</text>
<text x="17.1" y="196.1">8</text>
<text x="54.2" y="196.1">7</text>
<text x="91.3" y="196.1">6</text>
<text x="128.4" y="196.1">5</text>
<text x="165.5" y="196.1">4</text>
<text x="202.7" y="196.1">3</text>
<text x="239.8" y="196.1">2</text>
<text x="247.9" y="192.1">1 : 1</text>
<text x="276.9" y="196.1">1</text>
<text x="280.3" y="192.1">1</text>
<text x="289" y="192.1">7</text>
</g>
<g font-size="2.1">
<text x="160.7" y="28.7">B</text>
<text x="49.1" y="31.1">A</text>
<text x="86.8" y="30.8">SECTION A-A</text>
<text x="87.6" y="33.4">SCALE 1 : 1</text>
<text x="241" y="33.8">SECTION B-B</text>
<text x="241.2" y="36.4">SCALE 10 : 1</text>
<text x="160.7" y="101.9">B</text>
<text x="156.1" y="120.6">C</text>
<text x="192.3" y="121">SECTION C-C</text>
<text x="193.1" y="123.6">SCALE 1 : 1</text>
<text x="156.1" y="191.4">C</text>
<text x="250.4" y="189.4">D</text>
<text x="262.3" y="189.6">FuelRod_Grid</text>
</g>
<g font-size="1.5">
<text x="225.2" y="173.5">Aklima Khanam Lima</text>
<text x="240.5" y="173.5">08-12-19</text>
</g>
<g font-size="1.2">
<text x="225.2" y="171.7">DRAWN</text>
<text x="225.2" y="174.9">CHECKED</text>
<text x="225.2" y="178.2">QA</text>
<text x="249.2" y="177.1">TITLE</text>
<text x="225.2" y="181.5">MFG</text>
<text x="225.2" y="184.8">APPROVED</text>
<text x="249.2" y="191.3">SCALE</text>
<text x="249.9" y="186.9">SIZE</text>
<text x="262.3" y="186.9">DWG NO</text>
<text x="289.3" y="186.9">REV</text>
<text x="275.4" y="192.1">SHEET</text>
<text x="286.1" y="192.1">OF</text>
</g>
</svg>
